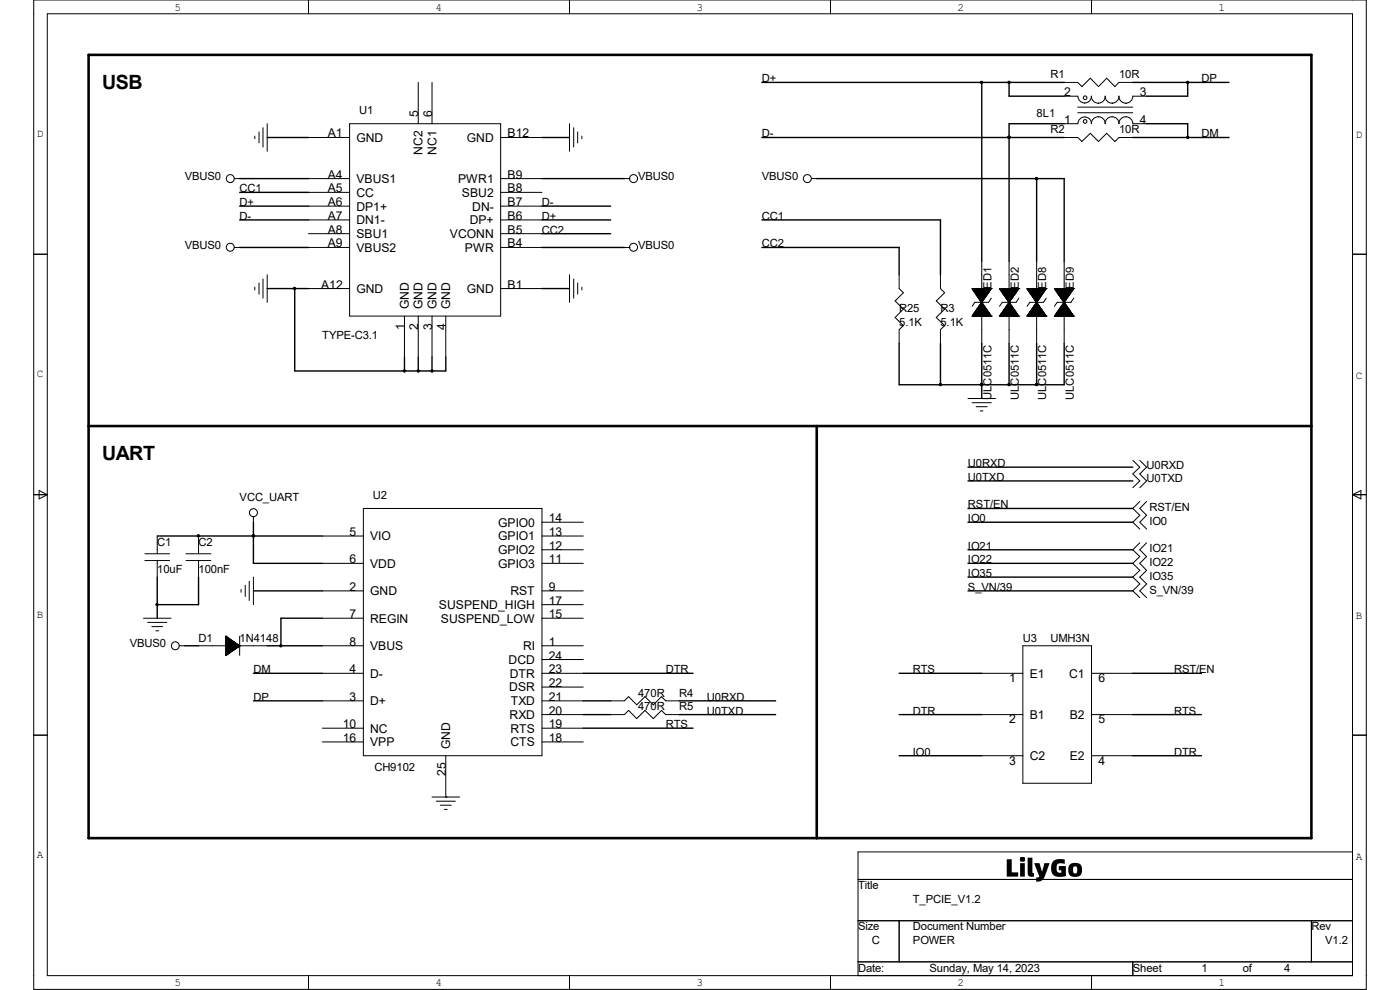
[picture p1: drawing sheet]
<svg xmlns="http://www.w3.org/2000/svg" width="297mm" height="210mm" viewBox="0 0 297 210" stroke-linecap="round" stroke-linejoin="round" font-family="sans-serif">
<path d="M18.8 11.6h259.4v166.2h-259.4zM18.8 90.4h259.4M173.3 90.4v87.4" fill="none" stroke="#000" stroke-width=".55"/>
<g fill="none" stroke="#000" stroke-width=".21">
<path d="M7.2 0h282.7v209.9h-282.7zM10 2.9h276.9v204.1h-276.9zM65.4 0v2.9M88.7 17.5v8.7M91.7 17.5v8.7M120.8 0v2.9M176.2 0v2.9M225.8 17.5h2.8l.9 .9 1.8-1.8 1.7 1.8 1.8-1.8 1.7 1.8 .9-.9h2.9M231.6 0v2.9M49.7 37.9h1.1M54.1 28.9v.5M54.9 28v2.3"/>
<path d="M55.8 27.1v4.1M56.7 26.2v5.9M65.4 29.2h8.8M65.4 37.9h8.8M74.2 26.2h32v40.9h-32zM106.2 29.2h8.8M106.2 37.9h8.8M120.8 26.2v5.9M121.7 27.1v4.1M122.6 28v2.3M123.4 28.9v.5M132.5 37.9h1.1"/>
<path d="M172.1 37.9h1.2M225.8 26.2h2.8M225.8 20.4h2.8M225.8 29.2h2.8l.9 .8 1.8-1.7 1.7 1.7 1.8-1.7 1.7 1.7 .9-.8h2.9M228.6 22.7h11.7M228.6 23.9h11.7M228.7 20.4a1.44 1.44 0 0 0 1.4 1.4M230.1 21.9v-.1a1.36 1.36 0 0 0 1.4-1.4 1.48 1.48 0 0 0 1.5 1.5M231.6 26.2a1.44 1.44 0 0 0-1.5-1.4 1.44 1.44 0 0 0-1.4 1.4M233 24.8a1.48 1.48 0 0 1 1.5 1.4M233 21.9a1.4 1.4 0 0 0 1.4-1.5 1.48 1.48 0 0 0 1.5 1.5M233 24.8a1.41 1.41 0 0 0-1.5 1.4"/>
<path d="M235.9 24.8a1.48 1.48 0 0 1 1.5 1.4M236 21.9h-.1a1.4 1.4 0 0 0 1.5-1.5 1.48 1.48 0 0 0 1.4 1.5M236 24.8a1.41 1.41 0 0 0-1.6 1.4M238.8 24.8a1.48 1.48 0 0 1 1.5 1.4h2.9M238.9 24.8a1.41 1.41 0 0 0-1.5 1.4M243.2 20.4h-2.9a1.48 1.48 0 0 1-1.5 1.5h.1M7.2 53.9h2.8M49.7 52.5h1.1M55.8 59.2v4M56.7 58.3v5.8M65.4 40.8h8.8M65.4 43.7h8.8"/>
<path d="M65.4 46.7h8.8M65.4 49.6h8.8M65.4 52.5h8.8M106.2 40.8h8.8M106.2 43.7h8.8M106.2 46.7h8.8M106.2 49.6h8.8M106.2 52.5h8.8M120.8 58.3v5.8M121.7 59.2v4M132.5 52.5h1.1M190.8 58.3v2.9l.8 .9-1.7 1.7 1.7 1.8-1.7 1.8 1.7 1.7-.8 .8v3"/>
<path d="M199.5 58.3v2.9l.9 .9-1.8 1.7 1.8 1.8-1.8 1.8 1.8 1.7-.9 .8v3M208.3 55.4v17.5M214.1 55.4v17.5M219.9 55.4v17.5M225.8 55.4v17.5M286.9 53.9h3M54.1 60.9v.6M54.9 60v2.4M65.4 61.2h8.8M85.8 67.1v8.7M88.7 67.1v8.7M91.7 67.1v8.7"/>
<path d="M94.6 67.1v8.7M106.2 61.2h8.8M122.6 60v2.4M123.4 60.9v.6M206.2 61.2h.1M206.2 67.1h.1M206.2 61.2h4.1M206.2 61.3h4.1M206.2 67.1h4.1M206.2 61.2l4.1 5.9M206.3 61.2v.1h3.9M206.3 67l3.9 .1"/>
<path d="M206.3 61.4h3.9M206.3 66.9h3.9v.2M206.3 66.9v.2M206.4 61.2v.3h3.7v-.3M206.4 66.9h3.7M206.4 66.8h3.7M206.4 66.8v.3M206.5 61.6h3.6M206.5 61.2v.4h3.6M206.5 66.8h3.6v.3M206.5 66.7v.4M206.5 61.2v.6h3.5"/>
<path d="M206.5 61.7h3.5M206.5 66.7h3.5M206.5 66.6h3.5v.5M206.5 66.5v.6M206.6 61.2v.6h3.3v-.6M206.6 66.5h3.3M206.7 61.2v.7h3.1M206.7 66.4h3.1v.7M206.7 66.3v.8M206.8 61.2v.8h3M206.8 66.3h3M206.8 66.3v.8"/>
<path d="M206.8 61.2v.9h2.9M206.8 66.3h2.9M206.8 66.3h2.9v.8M206.8 66.2v.9M206.9 61.2v1.1h2.7M206.9 62.2h2.8M206.9 62.1h2.8M206.9 66.2h2.8M206.9 66.1h2.7M206.9 66.1h2.7v1M206.9 66v1.1M207 62.3h2.5"/>
<path d="M207 67.1v-1.1h2.5v1.1M207 61.2v1.2M207.1 61.2v1.2h2.4v-1.2M207.1 61.2v1.4h2.3M207.1 62.5h2.3M207.1 65.8h2.3M207.1 62.6h2.3M207.1 65.7h2.3M207.1 65.7v1.4M207.2 61.2v1.5h2.1M207.2 65.7h2.1M207.2 65.6v1.5"/>
<path d="M207.3 61.2v1.6h2v-1.6M207.3 62.7h2M207.3 65.5h1.9v1.6M207.3 61.2v1.6M207.3 65.4v1.7M207.4 62.9h1.7M207.4 65.4h1.7M207.4 61.2v1.7M207.4 65.4v1.7M207.4 61.2v1.8h1.7M207.4 67.1v-1.8h1.7v1.8M207.5 61.2l.1 2h1.4"/>
<path d="M207.5 63.1h1.5M207.5 65.2h1.5M207.6 63.2h1.4M207.6 65.2h1.4M207.6 65.1v2M207.6 65.1h1.3M207.6 61.2v2.1M207.6 65v2.1M207.7 61.2v2.2h1.1v-2.2M207.7 63.3h1.1M207.7 65h1.1M207.7 64.9v2.2"/>
<path d="M207.7 63.4h1.1M207.7 64.9h1.1M207.7 61.2v2.3M207.7 64.8v2.3M207.8 63.5h.9M207.8 64.8h.9M207.8 61.2v2.3M207.8 64.8v2.3M207.9 63.6h.8M207.9 64.8h.8M207.9 67.1v-2.4h.8v2.4M207.9 61.2v2.5"/>
<path d="M207.9 63.7h.7M207.9 64.6v2.5M207.9 63.8h.6M207.9 63.7h.6M207.9 64.6h.6M207.9 61.2v2.6M208 63.8h.5M208 64.6h.5M208 64.5h.5M208 61.2v2.7M208 64.4v2.7M208.1 64h.3"/>
<path d="M208.1 63.9h.3M208.1 64.4h.3M208.1 61.2v2.8M208.1 64.3v2.8M208.2 64h.2M208.2 64.3h.2M208.2 64.3h.2v2.8M208.2 61.2v5.9M208.2 64.1h.1M208.3 64.1h.1M208.3 64.2h.1M208.3 64.1l-2.1 3"/>
<path d="M208.3 61.2v2.8M208.3 64.1v3M208.4 61.2v2.8M208.4 61.2v2.6M208.4 64.3v2.8M208.5 61.2v2.6M208.5 64.4v2.7M208.5 61.2v2.5M208.5 64.5v2.6M208.6 61.2v2.4M208.6 64.6v2.5M208.7 61.2v2.3h-.8"/>
<path d="M208.7 61.2v2.2M208.7 64.8v2.3M208.8 64.8v2.3M208.9 61.2v2M208.9 65v2.1M209 61.2v1.9M209 65.1v2M209 61.2v1.8M209 65.2v1.9M209.1 61.2v1.7h-1.7M209.1 61.2v1.6M209.1 65.4v1.7"/>
<path d="M209.3 65.6h-2v1.5M209.3 61.2v1.4M209.3 65.6v1.5M209.4 61.2v1.3M209.4 65.7v1.4M209.5 65.9h-2.4v1.2M209.5 61.2v1.1M209.6 61.2v1M209.7 61.2v.9M209.7 66.1v1M209.7 61.2v.8M209.8 61.2v.7"/>
<path d="M209.8 66.3v.8M209.9 66.5h-3.3v.6M210 61.2v.5M210 66.6v.5M210 61.2v.4M210.2 61.2v.1M210.3 61.2h.1M210.3 67.1h.1M210.3 63.2l-.6 .9h-2.9l-.6 .9M210.3 61.2l-2 2.9M212 61.2h.1M212 67.1h.1"/>
<path d="M212 61.2l2.1 2.9M212 61.2h4.2M212 61.3h4.2M212 67.1h4.2M212.1 61.2v.1h4M212.1 66.9v.2M212.1 67l4 .1M212.2 61.4h3.8M212.2 61.2v.2M212.2 66.9v.2M212.2 66.9h3.8v.2M212.2 61.2v.3h3.7v-.3"/>
<path d="M212.2 66.8v.3M212.2 66.9h3.7M212.2 66.8h3.7M212.3 61.6h3.6M212.3 61.2v.4h3.6M212.3 66.7v.4M212.3 66.8h3.6v.3M212.3 61.2l.1 .6h3.4v-.6M212.3 61.7h3.5M212.3 66.6h3.5v.5M212.3 66.7h3.5M212.4 66.5v.6"/>
<path d="M212.5 61.2v.6h3.2M212.5 67.1v-.6h3.2v.6M212.5 66.5h3.2M212.5 61.2v.7h3.1M212.5 66.3v.8M212.5 66.4h3.1v.7M212.6 61.2v.8h3M212.6 66.3v.8M212.6 66.3h3M212.6 61.2v.9h3v-.9M212.6 66.2v.9M212.7 61.2v1h2.8"/>
<path d="M212.7 62.1h2.8M212.7 66.1v1M212.7 66.2h2.8M212.8 62.3h2.6M212.8 61.2v1.2M212.8 66.1h2.6v1M212.8 66.1h2.6M212.8 67.1v-1.1h2.6v1.1M212.9 61.2v1.2h2.4v-1.2M212.9 67.1v-1.2h2.4v1.2M212.9 62.5h2.4M212.9 61.2v1.4"/>
<path d="M212.9 65.7v1.4M212.9 65.8h2.4M213 61.2v1.5h2.1M213 62.6h2.2M213 65.7h2.2M213 65.6v1.5M213 65.7h2.1M213.1 61.2v1.6h2M213.1 62.7h2M213.1 67.1v-1.6l2 .1v1.5M213.1 61.2v1.6M213.1 65.4v1.7"/>
<path d="M213.1 65.5h1.9v1.6M213.2 62.9h1.8M213.2 61.2v1.7M213.2 65.4v1.7M213.2 65.4h1.8M213.3 61.2v1.8h1.6M213.3 67.1v-1.8h1.6v1.8M213.4 63.1h1.4M213.4 61.2v2M213.4 65.2v1.9M213.4 65.2h1.4M213.4 63.2h1.4"/>
<path d="M213.4 61.2v2.1M213.4 65v2.1M213.4 65.1h1.4M213.5 61.2v2.2h1.2M213.5 63.3h1.2M213.5 64.9v2.2M213.5 65h1.2M213.6 63.4h1M213.6 61.2v2.3M213.6 64.8v2.3M213.6 64.9h1M213.6 63.5h.9"/>
<path d="M213.6 61.2l.1 2.5M213.6 64.8h.9M213.7 63.6h.8M213.7 67.1v-2.4h.8v2.4M213.7 64.8h.8M213.7 63.7h.7M213.7 61.2v2.5M213.7 64.6v2.5M213.8 63.8h.6M213.8 63.7h.6M213.8 61.2v2.6M213.8 64.6v2.5"/>
<path d="M213.8 64.6h.6M213.9 63.8h.4M213.9 61.2v2.7M213.9 64.4v2.7M213.9 64.6h.4M213.9 64.5h.4M213.9 64h.3M213.9 63.9h.3M213.9 61.2v2.8M213.9 64.3v2.8M213.9 64.4h.3M214 64h.2"/>
<path d="M214 61.2v2.9M214 67.1v-2.8h.2v2.8M214 64.3h.2M214 64.1h.2M214.1 64.1h.1M214.1 64.2h.1M214.1 64.1l2.1 3M214.1 64.1l-2.1 3M214.2 61.2v2.8M214.2 64.1v3M214.2 61.2v2.6M214.2 64.3v2.8"/>
<path d="M214.3 61.2v2.6M214.3 64.4v2.7M214.4 61.2v2.5M214.4 64.5v2.6M214.4 61.2v2.4M214.4 64.6v2.5M214.5 61.2v2.3h-.8M214.5 61.2v2.2M214.5 64.8v2.3M214.6 61.2v2.2M214.6 64.8v2.3M214.7 61.2v2"/>
<path d="M214.7 64.9v2.2M214.8 61.2v2M214.8 65v2.1M214.8 61.2v1.9M214.8 65.1v2M214.8 61.2v1.8M214.8 65.2v1.9M214.9 61.2v1.7h-1.6M215 61.2v1.6M215 65.4v1.7M215.1 61.2v1.5M215.1 61.2v1.4"/>
<path d="M215.1 65.6v1.5M215.2 61.2v1.3M215.2 65.7v1.4M215.3 61.2v1.2M215.3 65.7v1.4M215.4 61.2v1.1M215.4 61.2v1M215.5 66.1v1M215.6 61.2v.7M215.6 66.3v.8M215.6 61.2v.6M215.8 61.2v.4"/>
<path d="M216 61.2v.1M216.1 61.2v.1M216.2 61.2h.1M216.2 67.1h.1M216.2 63.2l-.6 .9h-3l-.6 .9M216.2 61.2l-2.1 2.9M217.9 61.2h.1M217.9 67.1h.1M217.9 61.2h4.1M217.9 61.3h4.1M217.9 67.1h4.1M217.9 61.2l4.1 5.9"/>
<path d="M217.9 61.2v.1h4M217.9 67l4 .1M217.9 66.9v.2M218 61.4h3.9M218 66.9h3.9v.2M218 61.2v.2M218 66.9v.2M218.1 61.2v.3h3.7M218.1 66.9h3.7M218.1 66.8h3.7v.3M218.1 66.8v.3M218.1 61.6h3.6"/>
<path d="M218.1 61.2v.4h3.6M218.1 66.8h3.6v.3M218.1 66.7v.4M218.2 61.2v.5h3.5M218.2 66.7h3.5M218.2 67.1v-.5h3.5v.5M218.2 61.2v.6h3.4M218.2 66.5v.6M218.3 61.2v.6h3.2M218.3 66.5h3.2M218.3 67.1v-.6h3.2v.6M218.4 61.2v.7h3.1"/>
<path d="M218.4 66.4h3.1v.7M218.4 66.3v.8M218.4 61.2v.8h3M218.4 66.3h3M218.5 61.2v.9h2.9M218.5 66.3h2.9M218.5 66.3h2.9v.8M218.5 66.2v.9M218.5 61.2v1h2.8M218.5 62.1h2.8M218.5 66.2h2.8M218.5 66.1v1"/>
<path d="M218.6 61.2v1.1h2.7M218.6 66.1h2.7M218.6 66.1h2.7v1M218.6 66v1.1M218.6 62.3h2.6M218.6 61.2v1.2M218.7 61.2v1.2h2.4l.1-1.2M218.7 67.1v-1.2h2.4v1.2M218.7 62.5h2.4M218.7 65.8h2.4M218.7 61.2v1.4M218.7 65.7v1.4"/>
<path d="M218.8 61.2v1.4h2.2M218.8 62.6h2.2M218.8 65.7h2.2M218.8 65.7v1.4M218.9 61.2v1.5h2.1M218.9 65.7h2.1M218.9 65.6v1.5M218.9 61.2v1.6h2M218.9 62.7h2M218.9 67.1v-1.5h2v1.5M219 65.5h1.9v1.6M219 61.2v1.6"/>
<path d="M219 65.4v1.7M219.1 61.2v1.8h1.6M219.1 62.9h1.7M219.1 65.4h1.7M219.1 67.1v-1.8h1.6v1.8M219.2 63.1h1.5M219.2 65.2h1.5M219.2 61.2v2M219.2 65.2v1.9M219.2 61.2v2h1.4M219.2 63.2h1.4M219.2 65.2h1.4"/>
<path d="M219.2 65.1v2M219.3 61.2v2.2h1.2M219.3 65.1h1.3M219.3 63.3h1.2M219.3 65h1.2M219.3 64.9v2.2M219.4 63.4h1.1M219.4 64.9h1.1M219.4 61.2v2.3M219.4 64.8v2.3M219.5 63.5h.9M219.5 64.8h.9"/>
<path d="M219.5 61.2v2.3M219.5 64.8v2.3M219.5 63.6h.8M219.5 64.8h.8M219.5 67.1v-2.4h.8v2.4M219.5 61.2v2.5M219.6 63.7h.7M219.6 61.2v2.5M219.6 64.6v2.5M219.6 63.8h.6M219.6 63.7h.6M219.6 64.6h.6"/>
<path d="M219.6 61.2v2.6M219.7 63.8h.4M219.7 64.6h.4M219.7 64.5h.4M219.7 61.2l.1 2.8M219.8 64h.3M219.8 63.9h.3M219.8 64.4h.3M219.8 64.3v2.8M219.8 64h.2M219.8 64.3h.2M219.8 67.1v-2.8h.2v2.8"/>
<path d="M219.8 61.2v2.9M219.9 64.1h.1M219.9 61.2v5.9M219.9 64.2h.1M219.9 64.1l-2 3M220 61.2v2.8M220.1 61.2v2.6M220.1 64.3v2.8M220.1 64.4v2.7M220.2 61.2v2.5M220.2 64.5v2.6M220.3 61.2v2.4"/>
<path d="M220.3 64.6v2.5M220.4 61.2l-.1 2.3h-.8M220.5 61.2v2.2M220.5 64.8v2.3M220.5 64.9v2.2M220.6 61.2l-.1 2M220.6 61.2v1.9M220.6 65.1v2M220.7 61.2v1.8M220.7 65.2v1.9M220.8 61.2l-.1 1.7h-1.6M220.9 61.2v1.6"/>
<path d="M220.9 61.2v1.5M221 61.2v1.4M221 65.6v1.5M221 61.2v1.3M221 65.7v1.4M221.1 61.2v1.2M221.1 65.7v1.4M221.2 66h-2.6v1.1M221.3 61.2v1M221.3 61.2v.9M221.3 66.1v1M221.4 61.2v.8"/>
<path d="M221.4 61.2v.7M221.4 66.3v.8M221.5 61.2v.6M221.6 61.2v.5M221.6 66.6v.5M221.7 61.2v.4M221.7 61.2v.3M221.8 61.2v.2M221.9 61.2v.1M222 61.2h.1M222 67.1h.1M222 63.2l-.6 .9h-2.9l-.6 .9"/>
<path d="M222 61.2l-2.1 2.9M223.7 61.2h.1M223.7 67.1h.1M223.7 61.2h4.1M223.7 61.3h4.1M223.7 67.1h4.1M223.7 61.2l2.1 2.9M223.8 61.2v.1h4M223.8 67l4 .1M223.8 66.9v.2M223.8 61.4h3.9M223.8 66.9h3.9v.2"/>
<path d="M223.8 61.2v.2M223.9 61.2v.4h3.7M223.9 61.5h3.7M223.9 66.9h3.7M223.9 66.8h3.7v.3M223.9 61.6h3.7M223.9 66.7v.4M224 61.2v.5h3.5v-.5M224 66.7h3.5M224 67.1v-.5h3.5v.5M224.1 61.2v.6h3.4M224.1 66.5v.6"/>
<path d="M224.1 61.2v.6h3.3M224.1 66.5h3.3M224.1 67.1v-.6h3.3v.6M224.2 61.2v.7h3.1M224.2 66.4h3.1v.7M224.2 66.3v.8M224.2 61.2v.8h3M224.2 66.3h3M224.3 61.2v.9h2.9M224.3 66.3h2.9M224.3 66.3h2.9v.8M224.3 66.2v.9"/>
<path d="M224.3 61.2v1h2.9M224.3 62.1h2.9M224.3 66.2h2.9M224.3 66.1v1M224.4 61.2v1.1h2.7v-1.1M224.4 66.1h2.7M224.4 66v1.1M224.5 62.3h2.5M224.5 67.1v-1.1h2.5v1.1M224.5 61.2v1.2M224.5 65.9h2.5v1.2M224.5 61.2l.1 1.4"/>
<path d="M224.6 62.5h2.3M224.6 65.8h2.3M224.6 65.7v1.4M224.7 61.2v1.4h2.2v-1.4M224.7 62.6h2.2M224.7 65.7h2.2M224.7 65.7v1.4M224.7 61.2v1.5h2.1M224.7 65.7h2.1M224.7 65.6v1.5M224.7 61.2v1.6h2M224.7 62.7h2"/>
<path d="M224.7 67.1v-1.5h2v1.5M224.8 65.5h1.9v1.6M224.8 61.2v1.6M224.8 65.4v1.7M224.9 62.9h1.7M224.9 65.4h1.7M224.9 61.2v1.7M224.9 65.4v1.7M224.9 61.2v1.8h1.7M224.9 67.1v-1.8h1.7v1.8M225 63.1h1.5M225 65.2h1.5"/>
<path d="M225 61.2v2M225 65.2v1.9M225 61.2v2h1.4v-2M225 63.2h1.4M225 65.2h1.4M225 65.1v2M225.1 65.1h1.3M225.1 61.2v2.1M225.1 65v2.1M225.2 61.2v2.2h1.1M225.2 63.3h1.1M225.2 65h1.1"/>
<path d="M225.2 64.9v2.2M225.2 63.4h1.1M225.2 64.9h1.1M225.2 61.2v2.3M225.2 64.8v2.3M225.3 63.5h.9M225.3 64.8h.9M225.3 61.2v2.3M225.3 64.8v2.3M225.3 63.6h.9M225.3 67.1v-2.4h.9v2.4M225.3 61.2v2.5"/>
<path d="M225.4 63.7h.7M225.4 61.2v2.5M225.4 64.6v2.5M225.5 63.8h.6M225.5 63.7h.6M225.5 64.6h.6M225.5 61.2v2.6M225.5 64.6v2.5M225.5 63.8h.5M225.5 64.6h.5M225.5 64.5h.5M225.5 61.2v2.7"/>
<path d="M225.5 64.4v2.7M225.6 64h.3M225.6 63.9h.3M225.6 64.4h.3M225.6 61.2v2.8M225.6 64.3v2.8M225.6 64h.2M225.6 64.3h.2M225.6 67.1v-2.8h.2v2.8M225.6 61.2v2.9M225.7 64.1h.1M225.7 61.2v5.9"/>
<path d="M225.8 64.1h.1M225.8 64.2h.1M225.8 64.1l2 3M225.8 64.1l-2.1 3M225.8 61.2v2.8M225.9 61.2v2.6M225.9 64.3v2.8M226 61.2v2.6M226 64.4v2.7M226.1 61.2v2.5M226.1 64.5v2.6M226.1 61.2v2.4"/>
<path d="M226.1 64.6v2.5M226.2 61.2v2.3h-.9M226.3 61.2v2.2M226.3 64.8v2.3M226.3 61.2v2M226.3 64.9v2.2M226.4 65v2.1M226.5 61.2v1.8M226.5 65.2v1.9M226.6 61.2v1.7h-1.7M226.6 61.2v1.6M226.6 65.4v1.7"/>
<path d="M226.7 61.2v1.6M226.7 61.2v1.5M226.8 65.6v1.5M226.9 61.2v1.2M226.9 65.7v1.4M227 61.2v1.2h-2.5M227.2 61.2v.9M227.2 66.1v1M227.2 61.2v.8M227.2 61.2v.7M227.2 66.3v.8M227.3 61.2v.6"/>
<path d="M227.4 61.2v.6M227.6 61.2v.3M227.6 61.2v.2M227.7 61.2v.1M227.8 61.2v.1M227.8 61.2h.1M227.8 67.1h.1M227.8 63.2l-.6 .9h-2.9l-.6 .9M227.8 61.2l-2 2.9M205.4 84.5h5.8M206.2 85.4h4.1M207.1 86.3h2.3"/>
<path d="M207.9 87.2h.6M240.3 97.7l1.5 1.4-1.5 1.4 1.5 1.5-1.5 1.5M241.8 97.7l1.4 1.4-1.4 1.4 1.4 1.5-1.4 1.5M7.2 104.9h2.8M8.3 104.1l1.7 .8-1.7 .9zM30.7 117.5h5.3M30.7 118.9h5.3M33.4 113.7v3.8M33.4 118.9v3.5M39.5 117.5h5.2M39.5 118.9h5.2M42.1 113.7v3.8"/>
<path d="M42.1 118.9v3.5M53.8 109.6v1.2M68.4 113.7h8.7M68.4 119.5h8.7M77.1 107.9h37.9v52.4h-37.9zM115 113.7h8.7M115 119.5h8.7M115 110.8h8.7M115 116.6h8.7M241.8 106.4l-1.5 1.5 1.5 1.4-1.5 1.5 1.5 1.4M241.8 115.1l-1.5 1.5 1.5 1.5-1.5 1.4 1.5 1.5-1.5 1.4 1.5 1.5-1.5 1.4 1.5 1.5M243.2 106.4l-1.4 1.5 1.4 1.4-1.4 1.5 1.4 1.4"/>
<path d="M243.2 115.1l-1.4 1.5 1.4 1.5-1.4 1.4 1.4 1.5-1.4 1.4 1.4 1.5-1.4 1.4 1.4 1.5M286.9 104.9h3M286.9 104.9l1.8-.8v1.7zM30.4 131.1h5.9M31.3 132h4.1M32.2 132.9h2.3M33.1 133.8h.6M38 137h1.2M42.1 137h14.6M47.9 139h.1M47.9 135h.1M47.9 135v4"/>
<path d="M47.9 135l2.9 2M47.9 138.9h.3M47.9 138.8h.4M47.9 138.8h.5M47.9 138.7h.6M47.9 138.6h.7M47.9 138.5h.8M47.9 138.5h.9M47.9 138.4h1M47.9 135.7h1l.1 2.6h-1.1M47.9 138.3h1.2M47.9 138.2h1.2"/>
<path d="M47.9 138.2h1.4M47.9 138.1h1.4M47.9 138h1.5M47.9 138h1.6M47.9 138h1.7M47.9 137.9h1.8M47.9 137.8h1.8M47.9 137.8h2M47.9 137.7h2M47.9 137.6h2.1M47.9 137.6h2.2M47.9 137.5h2.3"/>
<path d="M47.9 137.4h2.5M47.9 137.4h2.6M47.9 137.2h2.8M47.9 137.1h2.9M47.9 136.9h2.8v.2M47.9 136.9h2.8l-.1 .2M47.9 136.8h2.7v.4M47.9 136.8h2.6v.4M47.9 136.7h2.5v.6M47.9 136.6h2.3v.8M47.9 136.6h2.2v.9M47.9 136.4l2.2 .1v1"/>
<path d="M47.9 136.4h2v1.2M47.9 136.3h1.9v1.4M47.9 136.2h1.8v1.6M47.9 136.1h1.7v1.8M47.9 136l1.6 .1v1.9M47.9 136h1.4v2M47.9 135.9h1.3v2.2M47.9 135.8h1.2v2.4M47.9 135.7h1.1M47.9 135.6h.9v2.8M47.9 135.6h.8v2.9M47.9 135.5h.7v3"/>
<path d="M47.9 135.4h.7v3.2M47.9 135.3h.5v3.4M47.9 135.3h.4v3.5M47.9 135.2h.3v3.6M47.9 135.1h.3v3.8M47.9 135.1h.1v3.8M47.9 135l.1 4M48.1 138.9l-.2 .1M48.1 135.1v3.8M48.3 135.3v3.5M48.5 135.4v3.2M48.7 135.6v2.9"/>
<path d="M48.9 135.7v2.6M49.1 135.8v2.4M49.3 136v2M49.4 136v2M49.4 136.1v1.9M49.9 136.4v1.2M50 136.4v1.2M50.3 136.7v.7M50.5 136.8v.4M50.6 137.2l-2.7 .1M50.8 137h.1M50.8 135v4"/>
<path d="M50.8 137l-2.9 2M51.1 125.1v.5M52 124.2v2.3M52.9 123.3v4.1M53.8 122.4v5.9M68.4 131.1h8.7M68.4 125.3h8.7M68.4 137h8.7M115 131.1h8.7M115 125.3h8.7M115 137h8.7M115 128.3h8.7"/>
<path d="M115 139.9h8.7M217 137h14.6v29.2h-14.6zM7.2 156h2.8M68.4 142.8h8.7M68.4 148.7h8.7M68.4 157.4h8.7M68.4 154.5h8.7M115 142.8h8.7M115 148.7h8.7M115 157.4h8.7M115 145.8h8.7M115 151.6h8.7"/>
<path d="M115 154.5h8.7M129.5 148.7h3l.8-.9 1.8 1.7 1.7-1.7 1.8 1.7 1.7-1.7 .9 .9h2.9M129.5 151.6h3l.8-.9 1.8 1.7 1.7-1.7 1.8 1.7 1.7-1.7 .9 .9h2.9M208.3 142.8h8.7M208.3 151.6h8.7M231.6 142.8h8.7M231.6 151.6h8.7M286.9 156h3M91.7 169.1h5.8M92.5 170h4.1M93.4 170.8h2.3M94.3 171.7h.6"/>
<path d="M94.6 160.3v8.8M208.3 160.3h8.7M231.6 160.3h8.7M182 186.6h104.9M182 195.3h104.9M190.8 195.3v8.7M278.2 195.3v8.7M286.9 180.7h-104.9v26.3M65.4 207v2.9M120.8 207v2.9M176.2 207v2.9M182 204h104.9"/>
<path d="M231.6 207v2.9M240.3 204v3"/>
<circle cx="48.9" cy="37.9" r=".85"/>
<circle cx="134.4" cy="37.9" r=".85"/>
<circle cx="171.3" cy="37.9" r=".85"/>
<circle cx="230.2" cy="25.8" r=".39"/>
<circle cx="230.2" cy="20.7" r=".39"/>
<circle cx="48.9" cy="52.5" r=".85"/>
<circle cx="134.4" cy="52.5" r=".85"/>
<circle cx="53.8" cy="108.8" r=".85"/>
<circle cx="37.2" cy="137" r=".83"/>
</g>
<path d="M213.6 182.3h1v2.8h1.4v.9h-2.4zM216.5 181.9l.1-.1a.59 .59 0 0 1 .9 .4 .59 .59 0 0 1-.6 .7 .59 .59 0 0 1-.5-.8zM216.4 183.1h1v2.9h-1zM218 181.9h1v3.2l.4 .1v.8a.93 .93 0 0 1-1.4-.8zM219.4 183.1h1.1l.6 1.8 .5-1.8h1.1l-.9 2.5a1.67 1.67 0 0 1-2 1.4v-.8l.7-.3zM223.5 182.6a3.1 3.1 0 0 1 2.4-.2v.9l-.5-.1a.95 .95 0 0 0-1.1 .2 .95 .95 0 0 0-.1 1.1 .72 .72 0 0 0 1 .6v-.5h-.6v-.9h1.5v2.2l-.7 .1a1.79 1.79 0 0 1-1.9-.4 1.79 1.79 0 0 1-.5-1.8l.1-.6zM227 183.4a1.54 1.54 0 0 1 1.8-.2 1.54 1.54 0 0 1 .7 1.6 1.42 1.42 0 0 1-2 1.2 1.65 1.65 0 0 1-.5-2.6zM227.8 183.9l-.1 .4a.66 .66 0 0 0 .4 1 .89 .89 0 0 0 .3-1.4z" fill="#000"/>
<g fill="none" stroke="#000" stroke-width=".3">
<path d="M161.6 17.5h64.2M208.3 17.5v37.9M214.1 17.5v2.9h11.7M240.3 17.5h20.4M252 17.5v2.9h-8.8M50.8 37.9h14.6M56.7 29.2h8.7M115 29.2h5.8M115 37.9h17.5M161.6 29.2h64.2M173.3 37.9h52.5v17.5M214.1 29.2h.1"/>
<path d="M219.9 37.9v17.5M225.8 26.2h-11.7v29.2M240.3 29.2h20.4M243.2 26.2h8.8v3M50.8 46.7h14.6M50.8 43.7h14.6M50.8 52.5h14.6M50.8 40.8h14.6M115 46.7h14.5M115 43.7h14.5M115 52.5h17.5M115 49.6h14.5"/>
<path d="M161.6 46.7h37.9v11.6M161.6 52.5h29.2v5.8M56.7 61.2h8.7M62.5 61.2v17.5h32.1v-2.9M85.8 75.8v2.9M88.7 75.8v2.9M91.7 75.8v2.9M115 61.2h5.8M190.8 72.9v8.7h35v-8.7M199.5 72.9v8.7M208.3 72.9v11.6M214.1 72.9v8.7"/>
<path d="M219.9 72.9v8.7M205.4 99.1h34.9M208.3 81.6h.1M33.4 113.7h35M42.1 113.7h.1M53.8 113.7h.1M53.8 110.8v8.7h14.6M205.4 119.5h34.9M205.4 116.6h34.9M205.4 107.9h34.9M205.4 110.8h34.9M205.4 102h34.9"/>
<path d="M33.4 122.4v8.7M39.2 137h2.9M42.1 122.4v5.9h-8.7M53.8 125.3h14.6M56.7 137h11.7M68.4 131.1h-8.8v5.9M205.4 125.3h34.9M205.4 122.4h34.9M53.8 142.8h14.6M53.8 148.7h14.6M123.7 142.8h23.3M123.7 148.7h5.8"/>
<path d="M123.7 151.6h5.8M123.7 154.5h23.3M144.1 148.7h20.4M144.1 151.6h20.4M190.8 142.8h17.5M190.8 151.6h17.5M240.3 142.8h14.6M240.3 151.6h14.6M94.6 169.1h.1M190.8 160.3h17.5M240.3 160.3h14.6"/>
</g>
<g fill="#000" stroke="#000" stroke-width=".21">
<circle cx="208.2" cy="17.5" r=".25"/>
<circle cx="214.1" cy="17.5" r=".27"/>
<circle cx="252" cy="17.5" r=".25"/>
<circle cx="214.1" cy="29.1" r=".27"/>
<circle cx="219.9" cy="37.9" r=".27"/>
<circle cx="252" cy="29.1" r=".25"/>
<circle cx="62.5" cy="61.2" r=".25"/>
<circle cx="85.8" cy="78.7" r=".25"/>
<circle cx="88.7" cy="78.7" r=".25"/>
<circle cx="91.7" cy="78.7" r=".25"/>
<circle cx="199.5" cy="81.6" r=".25"/>
<circle cx="208.2" cy="81.6" r=".25"/>
<circle cx="214.1" cy="81.6" r=".27"/>
<circle cx="219.9" cy="81.6" r=".27"/>
<circle cx="42.1" cy="113.7" r=".25"/>
<circle cx="53.8" cy="113.7" r=".25"/>
<circle cx="33.3" cy="128.2" r=".25"/>
<circle cx="59.6" cy="137" r=".25"/>
</g>
<g font-size="4.2">
<text x="21.7" y="19">USB</text>
<text x="21.7" y="97.7">UART</text>
</g>
<g font-size="2.6">
<text x="225.8" y="20.4">2</text>
<text x="241.8" y="20.4">3</text>
<text x="69.6" y="29.2">A1</text>
<text x="88.7" y="24.8" transform="rotate(-90 88.7 24.8)">5</text>
<text x="91.7" y="24.8" transform="rotate(-90 91.7 24.8)">6</text>
<text x="107.7" y="29.2">B12</text>
<text x="225.8" y="26.2">1</text>
<text x="241.8" y="26.2">4</text>
<text x="75.6" y="30.1">GND</text>
<text x="89.7" y="32.9" transform="rotate(-90 89.7 32.9)">NC2</text>
<text x="92.6" y="32.9" transform="rotate(-90 92.6 32.9)">NC1</text>
<text x="99.1" y="30.1">GND</text>
<text x="69.6" y="37.9">A4</text>
<text x="69.6" y="40.8">A5</text>
<text x="75.6" y="38.8">VBUS1</text>
<text x="75.6" y="41.7">CC</text>
<text x="97.2" y="38.8">PWR1</text>
<text x="98" y="41.7">SBU2</text>
<text x="107.7" y="40.8">B8</text>
<text x="107.7" y="37.9">B9</text>
<text x="69.6" y="43.7">A6</text>
<text x="69.6" y="46.7">A7</text>
<text x="75.6" y="44.7">DP1+</text>
<text x="75.6" y="47.6">DN1-</text>
<text x="99.7" y="47.6">DP+</text>
<text x="100.2" y="44.7">DN-</text>
<text x="107.7" y="46.7">B6</text>
<text x="107.7" y="43.7">B7</text>
<text x="69.6" y="49.6">A8</text>
<text x="69.6" y="52.5">A9</text>
<text x="75.6" y="50.5">SBU1</text>
<text x="75.6" y="53.4">VBUS2</text>
<text x="95.5" y="50.5">VCONN</text>
<text x="98.6" y="53.4">PWR</text>
<text x="107.7" y="52.5">B4</text>
<text x="107.7" y="49.6">B5</text>
<text x="68.1" y="61.2">A12</text>
<text x="75.6" y="62.1">GND</text>
<text x="86.7" y="65.6" transform="rotate(-90 86.7 65.6)">GND</text>
<text x="89.7" y="65.6" transform="rotate(-90 89.7 65.6)">GND</text>
<text x="92.6" y="65.6" transform="rotate(-90 92.6 65.6)">GND</text>
<text x="95.5" y="65.6" transform="rotate(-90 95.5 65.6)">GND</text>
<text x="99.1" y="62.1">GND</text>
<text x="107.7" y="61.2">B1</text>
<text x="85.8" y="69.9" transform="rotate(-90 85.8 69.9)">1</text>
<text x="88.7" y="69.9" transform="rotate(-90 88.7 69.9)">2</text>
<text x="91.7" y="69.9" transform="rotate(-90 91.7 69.9)">3</text>
<text x="94.6" y="69.9" transform="rotate(-90 94.6 69.9)">4</text>
<text x="74.2" y="113.7">5</text>
<text x="105.7" y="111.7">GPIO0</text>
<text x="116.4" y="110.8">14</text>
<text x="116.4" y="113.7">13</text>
<text x="74.2" y="119.5">6</text>
<text x="78.5" y="114.6">VIO</text>
<text x="105.7" y="114.6">GPIO1</text>
<text x="105.7" y="117.6">GPIO2</text>
<text x="116.4" y="116.6">12</text>
<text x="116.4" y="119.5">11</text>
<text x="74.2" y="125.3">2</text>
<text x="78.5" y="120.4">VDD</text>
<text x="105.7" y="120.4">GPIO3</text>
<text x="116.4" y="125.3">9</text>
<text x="74.2" y="131.1">7</text>
<text x="78.5" y="126.3">GND</text>
<text x="93.1" y="129.2">SUSPEND_HIGH</text>
<text x="108.3" y="126.3">RST</text>
<text x="116.4" y="128.3">17</text>
<text x="116.4" y="131.1">15</text>
<text x="74.2" y="137">8</text>
<text x="78.5" y="132.1">REGIN</text>
<text x="78.5" y="137.9">VBUS</text>
<text x="93.6" y="132.1">SUSPEND_LOW</text>
<text x="111" y="137.9">RI</text>
<text x="116.4" y="137">1</text>
<text x="74.2" y="142.8">4</text>
<text x="78.5" y="143.8">D-</text>
<text x="107.9" y="140.8">DCD</text>
<text x="108.2" y="143.8">DTR</text>
<text x="116.4" y="139.9">24</text>
<text x="116.4" y="142.8">23</text>
<text x="218.5" y="143.8">E1</text>
<text x="226.8" y="143.8">C1</text>
<text x="74.2" y="148.7">3</text>
<text x="78.5" y="149.6">D+</text>
<text x="108" y="146.7">DSR</text>
<text x="108.4" y="149.6">TXD</text>
<text x="116.4" y="145.8">22</text>
<text x="116.4" y="148.7">21</text>
<text x="214.1" y="144.7">1</text>
<text x="233" y="144.7">6</text>
<text x="72.7" y="154.5">10</text>
<text x="78.5" y="155.4">NC</text>
<text x="108.1" y="152.5">RXD</text>
<text x="108.3" y="155.4">RTS</text>
<text x="116.4" y="151.6">20</text>
<text x="116.4" y="154.5">19</text>
<text x="214.1" y="153.5">2</text>
<text x="218.5" y="152.5">B1</text>
<text x="226.9" y="152.5">B2</text>
<text x="233" y="153.5">5</text>
<text x="72.7" y="157.4">16</text>
<text x="78.5" y="158.3">VPP</text>
<text x="95.5" y="158.9" transform="rotate(-90 95.5 158.9)">GND</text>
<text x="108.3" y="158.3">CTS</text>
<text x="116.4" y="157.4">18</text>
<text x="218.5" y="161.2">C2</text>
<text x="226.9" y="161.2">E2</text>
<text x="94.6" y="164.7" transform="rotate(-90 94.6 164.7)">25</text>
<text x="214.1" y="162.2">3</text>
<text x="233" y="162.2">4</text>
</g>
<g font-size="2.4">
<text x="37" y="2.2">5</text>
<text x="92.4" y="2.2">4</text>
<text x="147.7" y="2.2">3</text>
<text x="203.1" y="2.2">2</text>
<text x="258.5" y="2.2">1</text>
<text x="161.6" y="17.5">D+</text>
<text x="222.8" y="16.6">R1</text>
<text x="237.4" y="16.6">10R</text>
<text x="254.9" y="17.5">DP</text>
<text x="7.8" y="29">D</text>
<text x="76.2" y="24.2">U1</text>
<text x="161.6" y="29.2">D-</text>
<text x="219.9" y="24.8">8L1</text>
<text x="222.8" y="28.3">R2</text>
<text x="237.4" y="28.3">10R</text>
<text x="254.9" y="29.2">DM</text>
<text x="287.7" y="29.3">D</text>
<text x="39.2" y="38.2">VBUS0</text>
<text x="50.8" y="40.8">CC1</text>
<text x="135.4" y="38.2">VBUS0</text>
<text x="161.6" y="38.2">VBUS0</text>
<text x="50.8" y="46.7">D-</text>
<text x="50.8" y="43.7">D+</text>
<text x="115" y="43.7">D-</text>
<text x="115" y="46.7">D+</text>
<text x="161.6" y="46.7">CC1</text>
<text x="39.2" y="52.7">VBUS0</text>
<text x="115" y="49.6">CC2</text>
<text x="135.4" y="52.7">VBUS0</text>
<text x="161.6" y="52.5">CC2</text>
<text x="210.3" y="61.2" transform="rotate(-90 210.3 61.2)">ED1</text>
<text x="216.2" y="61.2" transform="rotate(-90 216.2 61.2)">ED2</text>
<text x="222" y="61.2" transform="rotate(-90 222 61.2)">ED8</text>
<text x="227.8" y="61.2" transform="rotate(-90 227.8 61.2)">ED9</text>
<text x="190.8" y="66.2">R25</text>
<text x="190.8" y="69.1">5.1K</text>
<text x="199.5" y="66.2">R3</text>
<text x="199.5" y="69.1">5.1K</text>
<text x="68.4" y="72">TYPE-C3.1</text>
<text x="7.8" y="80.1">C</text>
<text x="287.7" y="80.3">C</text>
<text x="210.3" y="84.8" transform="rotate(-90 210.3 84.8)">ULC0511C</text>
<text x="216.2" y="84.8" transform="rotate(-90 216.2 84.8)">ULC0511C</text>
<text x="222" y="84.8" transform="rotate(-90 222 84.8)">ULC0511C</text>
<text x="227.8" y="84.8" transform="rotate(-90 227.8 84.8)">ULC0511C</text>
<text x="205.4" y="99.1">U0RXD</text>
<text x="243.2" y="99.4">U0RXD</text>
<text x="50.8" y="106.4">VCC_UART</text>
<text x="79.1" y="105.8">U2</text>
<text x="205.4" y="107.9">RST/EN</text>
<text x="205.4" y="102">U0TXD</text>
<text x="243.2" y="102.3">U0TXD</text>
<text x="205.4" y="110.8">IO0</text>
<text x="243.8" y="108.4">RST/EN</text>
<text x="243.8" y="111.3">IO0</text>
<text x="33.4" y="115.7">C1</text>
<text x="42.1" y="115.7">C2</text>
<text x="205.4" y="119.5">IO22</text>
<text x="205.4" y="116.6">IO21</text>
<text x="243.8" y="117.2">IO21</text>
<text x="33.4" y="121.6">10uF</text>
<text x="42.1" y="121.6">100nF</text>
<text x="205.4" y="125.3">S_VN/39</text>
<text x="205.4" y="122.4">IO35</text>
<text x="243.8" y="120.1">IO22</text>
<text x="243.8" y="123">IO35</text>
<text x="243.8" y="125.9">S_VN/39</text>
<text x="7.8" y="131.1">B</text>
<text x="287.7" y="131.4">B</text>
<text x="27.5" y="137.3">VBUS0</text>
<text x="42.1" y="136.1">D1</text>
<text x="50.8" y="136.1">1N4148</text>
<text x="217" y="136.1">U3</text>
<text x="222.8" y="136.1">UMH3N</text>
<text x="53.8" y="142.8">DM</text>
<text x="141.2" y="142.8">DTR</text>
<text x="193.7" y="142.8">RTS</text>
<text x="249.1" y="142.8">RST/EN</text>
<text x="53.8" y="148.7">DP</text>
<text x="135.4" y="147.8">470R</text>
<text x="144.1" y="147.8">R4</text>
<text x="150" y="148.7">U0RXD</text>
<text x="135.4" y="150.7">470R</text>
<text x="141.2" y="154.5">RTS</text>
<text x="144.1" y="150.7">R5</text>
<text x="150" y="151.6">U0TXD</text>
<text x="193.7" y="151.6">DTR</text>
<text x="249.1" y="151.6">RTS</text>
<text x="193.7" y="160.3">IO0</text>
<text x="249.1" y="160.3">DTR</text>
<text x="79.4" y="163.5">CH9102</text>
<text x="7.8" y="182.1">A</text>
<text x="287.7" y="182.4">A</text>
<text x="182" y="188.6">Title</text>
<text x="193.7" y="191.5">T_PCIE_V1.2</text>
<text x="182" y="197.4">Size</text>
<text x="193.7" y="197.4">Document Number</text>
<text x="278.2" y="197.4">Rev</text>
<text x="185" y="200.3">C</text>
<text x="193.7" y="200.3">POWER</text>
<text x="281.1" y="200.3">V1.2</text>
<text x="37" y="209.2">5</text>
<text x="92.4" y="209.2">4</text>
<text x="147.7" y="209.2">3</text>
<text x="182" y="206.1">Date:</text>
<text x="197.2" y="206.1">Sunday, May 14, 2023</text>
<text x="203.1" y="209.2">2</text>
<text x="240.3" y="206.1">Sheet</text>
<text x="254.9" y="206.1">1</text>
<text x="258.5" y="209.2">1</text>
<text x="263.6" y="206.1">of</text>
<text x="272.4" y="206.1">4</text>
</g>
</svg>
